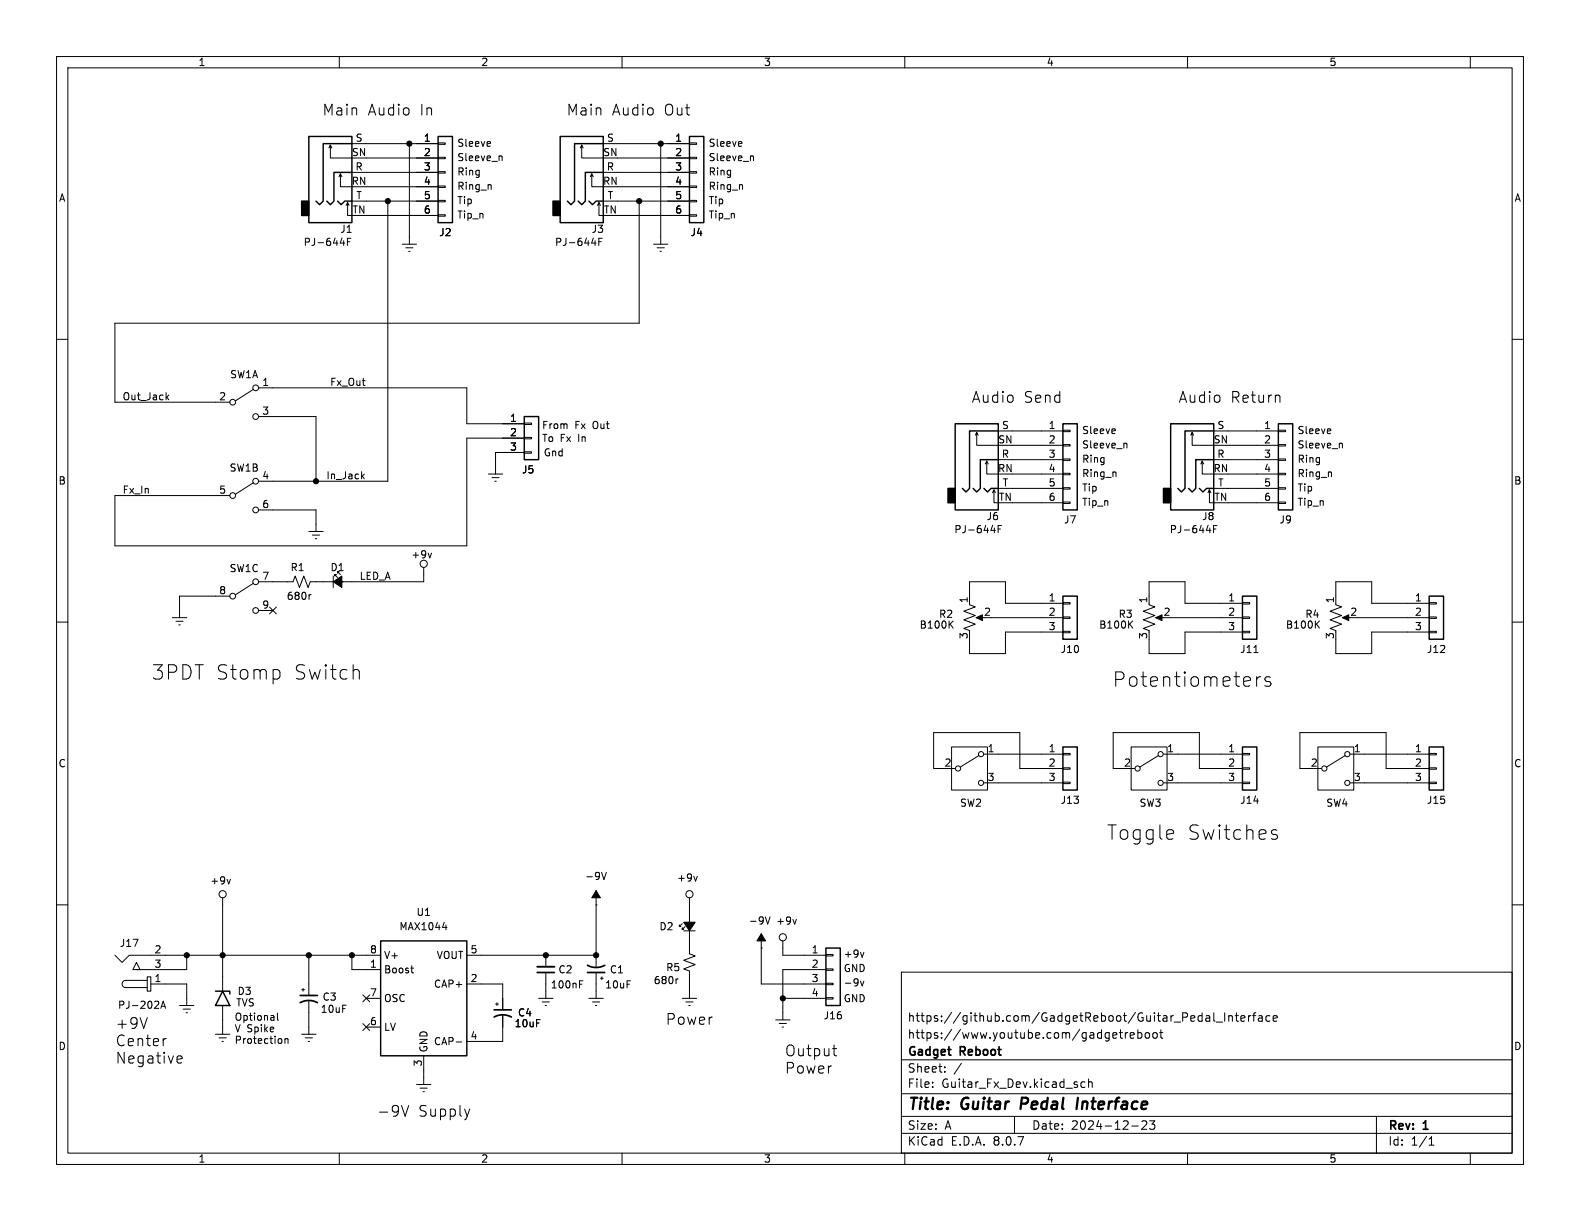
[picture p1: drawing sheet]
<svg xmlns="http://www.w3.org/2000/svg" width="279mm" height="216mm" viewBox="0 0 279 216" stroke-linecap="round" stroke-linejoin="round" font-family="sans-serif">
<g fill="none" stroke="#000" stroke-width=".18">
<path d="M10 10h259.4v195.9h-259.4zM12 12h255.4v191.9h-255.4zM60 10v2M110 10v2M160 10v2M210 10v2M260 10v2M58.2 26.2l.2-.5v2.2h3.8M58.4 25.7l.3 .5M59.9 31.2l.3-.5v2.3h2M60.2 30.7l.3 .5M61.2 36.3l.3-.5v2.3h.7"/>
<path d="M61.5 35.8l.2 .5M62.2 30.5h15.3M62.2 25.4h15.3M62.2 35.6h15.3M64.8 27.9h12.7M64.8 33h12.7M64.8 38.1h12.7M68.6 35.6v49.5h-22.9M72.4 25.4v17.8M77.5 38h1.2v.2h-1.2zM77.5 35.4h1.2v.3h-1.2zM77.5 32.9h1.2v.2h-1.2z"/>
<path d="M77.5 30.4h1.2v.2h-1.2zM77.5 27.8h1.2v.3h-1.2zM77.5 25.3h1.2v.2h-1.2zM86.7 25.1v.2l-.6 .2M88.6 27.6l.2 .2v.6M102.6 26.2l.3-.5v2.2h3.8M102.9 25.7l.2 .5M104.4 31.2l.2-.5v2.3h2.1M104.6 30.7l.3 .5M105.7 36.3l.2-.5v2.3h.8M105.9 35.8l.3 .5M106.7 30.5h15.2"/>
<path d="M106.7 25.4h15.2M106.7 35.6h15.2M109.2 27.9h12.7M109.2 33h12.7M109.2 38.1h12.7M113 35.6v21.6h-92.7v13.9h20.3M116.8 25.4v17.8M121.9 38h1.3v.2h-1.3zM121.9 35.4h1.3v.3h-1.3zM121.9 32.9h1.3v.2h-1.3zM121.9 30.4h1.3v.2h-1.3zM121.9 27.8h1.3v.3h-1.3z"/>
<path d="M121.9 25.3h1.3v.2h-1.3zM131.1 25.1l.1 .2-.6 .2M133.1 27.6l.1 .2v.6M60.2 43h.8M61.4 42.7h.5M62 42.1h-.6v1.3M71.1 43.2h2.6M71.8 43.8h1.2M72.3 44.5h.2M104.6 43h.8M105.9 42.7h.4M106.5 42.1h-.6v1.3"/>
<path d="M115.6 43.2h2.5M116.2 43.8h1.3M116.7 44.5h.3M10 60h2M29.5 70.2l.4 .5M29.9 69.8l-.5 .5M44.8 68.8l-3.1 2.1M45.7 68.6h36.8v6.3h10.2M45.7 73.7h10.2v11.4M92.7 79.9h1.3v.2h-1.3zM92.7 77.3h1.3v.3h-1.3zM92.7 74.8h1.3v.3h-1.3z"/>
<path d="M92.7 77.5h-10.2v19h-62.2v-8.9h20.3M172.5 77l.2-.5v2.2h3.8M172.7 76.5l.3 .5M176.5 76.2h11.5M179.1 78.7h8.9M188 78.6h1.2v.3h-1.2zM188 76.1h1.2v.2h-1.2zM197.2 75.9v.2l-.6 .2M199.1 78.4l.2 .2v.6M210.6 77l.2-.5v2.2h3.8M210.8 76.5l.3 .5M214.6 76.2h11.5"/>
<path d="M217.2 78.7h8.9M226.1 78.6h1.2v.3h-1.2zM226.1 76.1h1.2v.2h-1.2zM226.1 69.9l.2 .2v1M235.3 75.9v.2l-.6 .2M237.2 78.4l.2 .2v.6M267.4 60h2M44.8 85.3l-3.1 2.1M45.7 90.2h10.2v3.8M54.6 94h2.5M55.2 94.6h1.3M55.8 95.3h.2"/>
<path d="M64.1 84.2l.3 .5M64.4 83.8l-.5 .5M76.3 97.8l-.3 .8M86.4 83.8h2.5M87 84.5h1.3M87.5 85.1h.3M92.7 80h-5.1v3.8M174.2 82l.3-.5v2.3h2M174.5 81.5l.3 .5M175.2 93.8h.8M175.5 87.1l.3-.5v2.3h.7M175.8 86.6l.2 .5"/>
<path d="M176.5 93.5h.4M176.5 81.3h11.5M176.5 86.4h11.5M177.1 92.9h-.6v1.3M179.1 83.8h8.9M179.1 88.9h8.9M188 88.8h1.2v.2h-1.2zM188 86.2h1.2v.3h-1.2zM188 83.7h1.2v.2h-1.2zM188 81.2h1.2v.2h-1.2zM212.3 82l.3-.5v2.3h2M212.6 81.5l.3 .5"/>
<path d="M213.3 93.8h.8M213.6 87.1l.3-.5v2.3h.7M213.9 86.6l.2 .5M214.6 93.5h.4M214.6 81.3h11.5M214.6 86.4h11.5M215.2 92.9h-.6v1.3M217.2 83.8h8.9M217.2 88.9h8.9M226.1 88.8h1.2v.2h-1.2zM226.1 86.2h1.2v.3h-1.2zM226.1 83.7h1.2v.2h-1.2z"/>
<path d="M226.1 81.2h1.2v.2h-1.2zM10 110h2M30.5 109.2h2.5M31.1 109.9h1.3M31.6 110.5h.3M40.6 105.4h-8.9v3.8M44.8 103.1l-3.1 2.1M45.7 108h2.6M47.7 107.3l1.2 1.3M48.9 107.3l-1.2 1.3M49.3 118.5l.2 .4v.7l-.2 .4M55 105.1l-.2 .1"/>
<path d="M58.9 101.9v2M59.2 101.9v-.3h.2h-.2l.5 .5M62.8 118.4l.6 .1 .1 .3v1.3M74.9 100.3v2.6h-20l-.4 1-.8-2-.7 2-.8-2-.4 1h-6.1M168 110.3l.6 .8M168.6 109.8l-.8 .7M171.4 106.9l1.1 .4-2.1 .8 2.1 .7-2.1 .8 2.1 .8-2.1 .7 1 .4v.3M171.4 106.7v-3.8h6.4v3.8h10.2M173 109.2h1M175.3 109.2h12.7M188 111.6h1.2v.3h-1.2zM188 109.1h1.2v.2h-1.2z"/>
<path d="M188 106.6h1.2v.2h-1.2zM188 111.8h-10.2v3.8h-6.4v-2.6M199.8 110.3l.5 .8M200.3 109.8l-.7 .7M203.2 106.9l1 .4-2 .8 2 .7-2 .8 2 .8-2 .7 1 .4v.3M203.2 106.7v-3.8h6.3v3.8h10.2M204.7 109.2h1M207 109.2h12.7M219.7 111.6h1.3v.3h-1.3zM219.7 109.1h1.3v.2h-1.3zM219.7 106.6h1.3v.2h-1.3zM219.7 111.8h-10.2v3.8h-6.3v-2.6"/>
<path d="M221.7 115.4h.8M222.2 119.7v1.7M222.9 119.7a.65 .65 0 0 0-.7 .4M224.6 119.8l-.6-.1-.3 .3 .1 .4 .8 .2 .2 .3-.2 .3-.2 .2-.7-.2M232.8 110.3l.5 .8M233.3 109.8l-.7 .7M236.2 106.9l1 .4-2 .8 2 .7-2 .8 2 .8-2 .7 1 .4v.3M236.2 106.7v-3.8h6.4v3.8h10.1M237.7 109.2h1.1M240 109.2h12.7M252.7 111.6h1.3v.3h-1.3zM252.7 109.1h1.3v.2h-1.3z"/>
<path d="M252.7 106.6h1.3v.2h-1.3zM252.7 111.8h-10.1v3.8h-6.4v-2.6M267.4 110h2M168.3 132.1h6.3v7.6h-6.3zM168.9 135.9h-3.8v-6.4h15.2v6.4h7.7M173.1 133.6l-3.3 2M174 133.4h14M174 138.4h14M188 138.3h1.2v.3h-1.2zM188 135.8h1.2v.2h-1.2zM188 133.2h1.2v.3h-1.2zM200 132.1h6.4v7.6h-6.4z"/>
<path d="M200.7 135.9h-3.9v-6.4h15.3v6.4h7.6M204.9 133.6l-3.4 2M205.7 133.4h14M205.7 138.4h14M219.7 138.3h1.3v.3h-1.3zM219.7 135.8h1.3v.2h-1.3zM219.7 133.2h1.3v.3h-1.3zM233 132.1h6.4v7.6h-6.4zM233.7 135.9h-3.8v-6.4h15.2v6.4h7.6M237.9 133.6l-3.3 2M238.8 133.4h13.9M238.8 138.4h13.9"/>
<path d="M252.7 138.3h1.3v.3h-1.3zM252.7 135.8h1.3v.2h-1.3zM252.7 133.2h1.3v.3h-1.3zM39.4 158.8v16.5M40.8 155.5l-.4 .8M105.4 157.5v13.4M106.4 154.2l.4 1.3 .4-1.3M121.9 158.8v9.9l1 .3-2 .8 2 .8-2 .7 1 .4v4.8M123.3 154.9l-.3 .9M207.4 146.8l.1 .5-1.2 .3M225 147.4l.8 .3 .1 .3-.3 .4-.8-.1M225 146.8l.2-.1 .6 .1"/>
<path d="M10 160h2M20.3 168.9l1.3 1.3 1.3-1.3h44.4M24.1 170.2l.7 1.3h-1.3zM26 172.7h.7v2.6h-.7zM26 173.4h-3.8a.63 .63 0 0 0-.6 .6 .63 .63 0 0 0 .6 .6h3.8M26 179.9l-.6 1.9M26.7 174h6.3v3.8M28.4 178.3l.5-1.3 .4 1.3M28.6 177.9h.6M31.7 177.8h2.6M32.4 178.4h1.3M32.9 179.1h.2"/>
<path d="M33 168.9v2.6h-8.9M39.4 177.8v5.1M49.1 179.1v1.1l.1 .2M53.3 175h.5M53.6 174.8v.5M54.6 168.9v7.1M54.6 177v5.9M62.2 168.9v2.6h5.1M64.2 175.9l1.2 1.2M64.8 176.5h2.5M65.4 175.9l-1.2 1.2M72.6 171.2h.5"/>
<path d="M72.9 172h.2M78.3 164h.7M82.5 174h6.4v4.6M82.5 168.9h22.9M87.6 177.5h.5M87.9 177.3v.5M88.9 179.6v4.6h-6.4M95.2 176.5h2.6M95.9 177.2h1.3M96.4 177.8h.2M96.5 168.9v2M96.5 172v4.5"/>
<path d="M102.5 174h.4M102.5 173.4h.6M104.1 176.5h2.6M104.8 177.2h1.2M105.3 177.8h.2M105.4 160h.1M105.4 172v4.5M106.2 173h.5M106.4 172.7v.5M119.9 173.1h-.2M120.6 163.3l-.5 .5v-.2v.2h.3M120.6 176.5h2.6"/>
<path d="M120.9 164.6h2M121.2 163.8l-.6 .5v-.2v.2h.3M121.3 177.2h1.3M121.8 177.8h.2M134.6 167.6h.1M134.6 165.1v8.9h11.4M135.3 162.1l.5 1.3 .4-1.3M138.4 166.4v2.5h7.6M138.4 176.5h7.6M140.8 162.6l-.3 .8M146 176.4h1.3v.3h-1.3zM146 173.9h1.3v.2h-1.3z"/>
<path d="M146 171.3h1.3v.3h-1.3zM146 168.8h1.3v.2h-1.3zM146 171.5h-7.6v8.8M152.2 173.5l.3 .8 .3-.8M152.8 168.4l-.3 .9M159.4 171.9h108v32h-108zM213.7 179.6l.2 .2v.8M213.9 179.9l-.5 .1M214.6 179.1v1.3l.3 .2M216.6 179.1v1.5M217.3 179.6v1M217.3 179.7l.2-.1 .4 .1v.9"/>
<path d="M218.4 179.6h.6M218.6 179.1v1.3l.4 .2M220.8 179.6v1M221.2 179.6l-.3 .1-.1 .2M221.5 179.6h.6M222.1 179.1l-.4 .2v1.3M222.6 179.7h.5l.1 .9M223.2 179.9l-.5 .1a.29 .29 0 0 0-.2 .3 .29 .29 0 0 0 .2 .3l.5-.1M224.6 179.7l-.5-.1-.2 .3v.4l.1 .2h.6M267.4 160h2M29.4 183.6l-.4 .1M31.6 186.7l.5 .1 .1 .4-.9 .1"/>
<path d="M32.1 187.9l-.5 .1M38.1 182.9h2.5M38.7 183.5h1.3M39.2 184.2h.3M50.4 183.7v.8M50.4 183.8l.2-.1h.3v.8M53.3 182.9h2.6M54 183.5h1.2M54.5 184.2h.2M64.2 181l1.2 1.2M64.8 181.6h2.5M65.4 181l-1.2 1.2"/>
<path d="M71 195.5l.6 1.9 .7-1.9M73.7 191.8h2.5M74.3 192.4h1.3M74.8 193h.3M74.9 186.7v5.1M80.7 184.2h.9M83.1 196.1l-.5 1.3M137.2 180.3h2.5M137.8 181h1.3M138.3 181.6h.3M147.2 185.4h.7M147.5 186.4l.1 .2 .3 .1"/>
<path d="M159.4 197.4h108M159.4 193.4h108M159.4 187.4h108M164.9 192.1v.2M164.9 191.4v.1M167.1 189.4v.2M167.1 188.7v.1M170 188l-1.3 1.9M179.4 197.4v3M191.9 191.4l-.5-.1-.3 .3v.4l.2 .2h.6M192.5 191.4l.2-.1 .4 .1v.9M192.5 190.8v1.5"/>
<path d="M197.3 182.6l.2 .3-.7 .2M197.4 183.5l-.1 .1M197.9 182.6h.6M198.1 182.1v1.3l.4 .2M199 182.6v1M199.4 182.6l-.3 .1-.1 .2M199.9 183.1l.7-.2-.1-.2-.4-.1-.2 .2v.7h.6M200.1 199.1h1.2M201.2 182.7l.4-.1 .3 .3v.4l-.1 .2h-.6M201.2 182.1v1.5M201.9 198.3l.6-.1 .2 .1 .1 .3-.9 1.1h.9M202.6 182.7l.2-.1 .4 .1 .1 .6-.2 .2-.3 .1-.2-.2z"/>
<path d="M203.3 198.2h.9l-.5 .6 .4 .1v.6l-.2 .2h-.4l-.2-.2M204 182.7l.4-.1 .2 .3v.4l-.2 .3-.4-.1-.1-.2v-.4zM205.1 182.6h.5M205.3 182.1v1.3l.3 .2M213.9 180.5l-.5 .1M215.1 180.7h1.1M219.4 180.1l.7-.2v-.2l-.5-.1-.2 .2 .1 .7h.6M225.1 180.1l.8-.2-.1-.2-.4-.1-.3 .2 .1 .7h.6M243.4 197.4v6.5M60 203.9v2M110 203.9v2M159.4 200.4h108"/>
<path d="M160 203.9v2M210 203.9v2M252.7 202.5h.9M252.7 201.4l.4-.4v1.5M260 203.9v2"/>
<circle cx="41.1" cy="71.1" r=".51"/>
<circle cx="45.2" cy="73.7" r=".51"/>
<circle cx="45.2" cy="68.6" r=".51"/>
<circle cx="41.1" cy="87.6" r=".51"/>
<circle cx="45.2" cy="85.1" r=".51"/>
<circle cx="45.2" cy="90.2" r=".51"/>
<circle cx="74.9" cy="99.7" r=".63"/>
<circle cx="41.1" cy="105.4" r=".51"/>
<circle cx="45.2" cy="108" r=".51"/>
<circle cx="45.2" cy="102.9" r=".51"/>
<circle cx="169.4" cy="135.9" r=".46"/>
<circle cx="173.5" cy="138.4" r=".46"/>
<circle cx="173.5" cy="133.4" r=".46"/>
<circle cx="201.2" cy="135.9" r=".46"/>
<circle cx="205.2" cy="133.4" r=".46"/>
<circle cx="205.2" cy="138.4" r=".46"/>
<circle cx="234.2" cy="135.9" r=".46"/>
<circle cx="238.3" cy="133.4" r=".46"/>
<circle cx="238.3" cy="138.4" r=".46"/>
<circle cx="39.4" cy="158.1" r=".63"/>
<circle cx="121.9" cy="158.1" r=".63"/>
<circle cx="138.4" cy="165.7" r=".63"/>
</g>
<path d="M180.7 194.1l-.2 2M190.6 194.1l-.2 2" fill="none" stroke="#000" stroke-width=".4"/>
<path d="M95 170.9h3" fill="none" stroke="#000" stroke-width=".33"/>
<path d="M53.1 177.3a3.2 3.2 0 0 1 3 0M53.1 176h3M87.4 179.8a3.2 3.2 0 0 1 3 0M87.4 178.6h3M95 172h3M103.9 170.7a3.2 3.2 0 0 0 3 0M103.9 172h3" fill="none" stroke="#000" stroke-width=".3"/>
<g fill="none" stroke="#000" stroke-width=".25">
<path d="M54.6 24.1h7.6v15.3h-7.6zM59.7 35.6l.6 .6 .7-.6h1.2M62.2 30.5h-3.1v5.1l-.7 .6-.6-.6M62.2 25.4h-5.1v10.2l-.6 .6-.6-.6M77.5 24.1h2.5v15.3h-2.5zM99.1 24.1h7.6v15.3h-7.6zM104.1 35.6l.7 .6 .6-.6h1.3M106.7 30.5h-3.2v5.1l-.6 .6-.7-.6M106.7 25.4h-5.1v10.2l-.6 .6-.7-.6M121.9 24.1h2.6v15.3h-2.6zM92.7 73.7h2.5v7.6h-2.5zM168.9 74.9h7.6v15.3h-7.6z"/>
<path d="M176.5 76.2h-5.1v10.2l-.6 .6-.6-.6M188 74.9h2.5v15.3h-2.5zM207 74.9h7.6v15.3h-7.6zM214.6 76.2h-5.1v10.2l-.6 .6-.6-.6M226.1 74.9h2.5v15.3h-2.5zM174 86.4l.6 .6 .7-.6h1.2M176.5 81.3h-3.1v5.1l-.7 .6-.6-.6M212.1 86.4l.6 .6 .7-.6h1.2M214.6 81.3h-3.1v5.1l-.7 .6-.6-.6M188 105.4h2.5v7.6h-2.5zM219.7 105.4h2.5v7.6h-2.5zM252.7 105.4h2.6v7.6h-2.6z"/>
<path d="M188 132.1h2.5v7.6h-2.5zM219.7 132.1h2.5v7.6h-2.5zM252.7 132.1h2.6v7.6h-2.6zM38.1 175.3h2.5v.5M39.4 175.3l1.2 2.5h-2.5zM67.3 166.4h15.2v20.3h-15.2zM146 167.6h2.6v10.2h-2.6z"/>
</g>
<path d="M53.3 35.6h1.3v2.5h-1.3zM97.8 35.6h1.3v2.5h-1.3zM167.6 86.4h1.3v2.5h-1.3zM205.7 86.4h1.3v2.5h-1.3z" fill="#000" stroke="#000" stroke-width=".25"/>
<g fill="#000" stroke="#000" stroke-width=".18">
<path d="M58.9 102.9l1.6-1v2zM172.6 109.2l1.1-.5v1zM204.3 109.2l1.2-.5v1zM237.4 109.2l1.1-.5v1zM105.4 157.5l.8 1.3h-1.6zM120.9 163.1h2l-1 1.5zM134.6 165.1l.8 1.3h-1.5z"/>
<circle cx="68.6" cy="35.6" r=".46"/>
<circle cx="72.4" cy="25.4" r=".46"/>
<circle cx="113" cy="35.6" r=".46"/>
<circle cx="116.8" cy="25.4" r=".46"/>
<circle cx="55.9" cy="85.1" r=".46"/>
<circle cx="33" cy="168.9" r=".46"/>
<circle cx="39.4" cy="168.9" r=".46"/>
<circle cx="54.6" cy="168.9" r=".46"/>
<circle cx="62.2" cy="168.9" r=".46"/>
<circle cx="96.5" cy="168.9" r=".46"/>
<circle cx="105.4" cy="168.9" r=".46"/>
<circle cx="138.4" cy="176.5" r=".46"/>
</g>
<g font-size="3.5">
<text x="26.7" y="120.4">3PDT Stomp</text>
<text x="51.7" y="120.4">Switch</text>
<text x="196.6" y="121.7">Potentiometers</text>
<text x="195.6" y="148.7">Toggle</text>
<text x="209.8" y="148.7">Switches</text>
</g>
<g font-size="2.8">
<text x="160.4" y="196.8">Title:</text>
<text x="170.1" y="196.8">Guitar</text>
<text x="181.3" y="196.8">Pedal</text>
<text x="192" y="196.8">Interface</text>
</g>
<g font-size="2.7">
<text x="56.9" y="20.6">Main</text>
<text x="65" y="20.6">Audio</text>
<text x="74.2" y="20.6">In</text>
<text x="100.1" y="20.6">Main</text>
<text x="108.1" y="20.6">Audio</text>
<text x="117.4" y="20.6">Out</text>
<text x="171.7" y="71.4">Audio</text>
<text x="180.9" y="71.4">Send</text>
<text x="208.3" y="71.4">Audio</text>
<text x="217.5" y="71.4">Return</text>
<text x="20.3" y="182.1">+9V</text>
<text x="20.3" y="185.2">Center</text>
<text x="117.6" y="181.4">Power</text>
<text x="20.3" y="188.2">Negative</text>
<text x="138.7" y="186.9">Output</text>
<text x="138.7" y="190">Power</text>
<text x="66.5" y="197.6">-9V</text>
<text x="73.9" y="197.6">Supply</text>
</g>
<g font-size="2.1">
<text x="160.4" y="183.9">https://www.youtube.com/gadgetreboot</text>
<text x="160.4" y="180.9">https://github.com/GadgetReboot/Guitar_Pedal_Interface</text>
<text x="160.4" y="189.9">Sheet:</text>
<text x="160.4" y="187.1">Gadget</text>
<text x="169.9" y="187.1">Reboot</text>
<text x="160.4" y="192.6">File:</text>
<text x="166.5" y="192.6">Guitar_Fx_Dev.kicad_sch</text>
<text x="160.4" y="202.8">KiCad</text>
<text x="160.4" y="200">Size:</text>
<text x="167.1" y="200">A</text>
<text x="168.1" y="202.8">E.D.A.</text>
<text x="175.7" y="202.8">8.0.7</text>
<text x="182.4" y="200">Date:</text>
<text x="189.4" y="200">2024-12-23</text>
<text x="245.4" y="200.2">Rev:</text>
<text x="245.4" y="202.8">Id:</text>
<text x="249.5" y="202.8">1/1</text>
<text x="251.8" y="200.2">1</text>
</g>
<g font-size="1.8">
<text x="35" y="11.9">1</text>
<text x="85" y="11.9">2</text>
<text x="135" y="11.9">3</text>
<text x="185" y="11.9">4</text>
<text x="235" y="11.9">5</text>
<text x="62.1" y="27.7">SN</text>
<text x="62.8" y="25.1">S</text>
<text x="74.9" y="25.1">1</text>
<text x="74.9" y="27.7">2</text>
<text x="80.8" y="28.6">Sleeve_n</text>
<text x="80.8" y="26">Sleeve</text>
<text x="106.6" y="27.7">SN</text>
<text x="107.2" y="25.1">S</text>
<text x="119.3" y="25.1">1</text>
<text x="119.3" y="27.7">2</text>
<text x="125.2" y="28.6">Sleeve_n</text>
<text x="125.2" y="26">Sleeve</text>
<text x="10.3" y="35.9">A</text>
<text x="62.1" y="32.8">RN</text>
<text x="62.8" y="30.2">R</text>
<text x="62.9" y="35.3">T</text>
<text x="74.9" y="30.2">3</text>
<text x="74.9" y="32.8">4</text>
<text x="74.9" y="35.3">5</text>
<text x="80.8" y="31.1">Ring</text>
<text x="80.8" y="33.7">Ring_n</text>
<text x="106.5" y="32.8">RN</text>
<text x="107.2" y="30.2">R</text>
<text x="107.4" y="35.3">T</text>
<text x="119.3" y="30.2">3</text>
<text x="119.3" y="32.8">4</text>
<text x="119.3" y="35.3">5</text>
<text x="125.2" y="31.1">Ring</text>
<text x="125.2" y="33.7">Ring_n</text>
<text x="267.7" y="35.9">A</text>
<text x="60.1" y="41.4">J1</text>
<text x="62.2" y="37.8">TN</text>
<text x="74.9" y="37.8">6</text>
<text x="77.6" y="42">J2</text>
<text x="80.8" y="36.2">Tip</text>
<text x="80.8" y="38.7">Tip_n</text>
<text x="104.5" y="41.4">J3</text>
<text x="106.7" y="37.8">TN</text>
<text x="119.3" y="37.8">6</text>
<text x="122" y="42">J4</text>
<text x="125.2" y="36.2">Tip</text>
<text x="125.2" y="38.7">Tip_n</text>
<text x="53.6" y="43.7">PJ-644F</text>
<text x="98" y="43.7">PJ-644F</text>
<text x="21.6" y="70.9">Out_Jack</text>
<text x="38.7" y="70.9">2</text>
<text x="40.6" y="67.1">SW1A</text>
<text x="46.3" y="68.3">1</text>
<text x="58.3" y="68.3">Fx_Out</text>
<text x="46.3" y="73.4">3</text>
<text x="90.1" y="74.7">1</text>
<text x="90.1" y="77.2">2</text>
<text x="95.8" y="76">From</text>
<text x="101.6" y="76">Fx</text>
<text x="104.9" y="76">Out</text>
<text x="177.1" y="75.9">S</text>
<text x="185.3" y="75.9">1</text>
<text x="191.3" y="76.8">Sleeve</text>
<text x="215.2" y="75.9">S</text>
<text x="223.4" y="75.9">1</text>
<text x="229.4" y="76.8">Sleeve</text>
<text x="40.5" y="83.6">SW1B</text>
<text x="90.1" y="79.8">3</text>
<text x="92.2" y="83.9">J5</text>
<text x="95.8" y="78.2">To Fx</text>
<text x="96.1" y="80.8">Gnd</text>
<text x="102.3" y="78.2">In</text>
<text x="176.4" y="83.6">RN</text>
<text x="176.4" y="78.5">SN</text>
<text x="177.1" y="81">R</text>
<text x="185.3" y="78.5">2</text>
<text x="185.3" y="81">3</text>
<text x="185.3" y="83.6">4</text>
<text x="191.3" y="81.9">Ring</text>
<text x="191.3" y="79.4">Sleeve_n</text>
<text x="214.5" y="83.6">RN</text>
<text x="214.5" y="78.5">SN</text>
<text x="215.2" y="81">R</text>
<text x="223.4" y="78.5">2</text>
<text x="223.4" y="81">3</text>
<text x="223.4" y="83.6">4</text>
<text x="229.4" y="79.4">Sleeve_n</text>
<text x="229.4" y="81.9">Ring</text>
<text x="10.3" y="85.9">B</text>
<text x="21.6" y="87.4">Fx_In</text>
<text x="38.7" y="87.4">5</text>
<text x="46.3" y="84.8">4</text>
<text x="46.3" y="89.9">6</text>
<text x="57.6" y="84.8">In_Jack</text>
<text x="176.5" y="88.6">TN</text>
<text x="177.2" y="86.1">T</text>
<text x="185.3" y="86.1">5</text>
<text x="185.3" y="88.6">6</text>
<text x="191.3" y="89.5">Tip_n</text>
<text x="191.3" y="84.5">Ring_n</text>
<text x="191.3" y="87">Tip</text>
<text x="214.6" y="88.6">TN</text>
<text x="215.3" y="86.1">T</text>
<text x="223.4" y="86.1">5</text>
<text x="223.4" y="88.6">6</text>
<text x="229.4" y="84.5">Ring_n</text>
<text x="229.4" y="89.5">Tip_n</text>
<text x="229.4" y="87">Tip</text>
<text x="267.7" y="85.9">B</text>
<text x="168.7" y="94.5">PJ-644F</text>
<text x="174.4" y="92.2">J6</text>
<text x="188.1" y="92.8">J7</text>
<text x="206.8" y="94.5">PJ-644F</text>
<text x="212.5" y="92.2">J8</text>
<text x="226.2" y="92.8">J9</text>
<text x="40.5" y="101.4">SW1C</text>
<text x="51.3" y="101.2">R1</text>
<text x="58.3" y="101.2">D1</text>
<text x="72.6" y="98.8">+9v</text>
<text x="38.7" y="105.2">8</text>
<text x="46.3" y="102.6">7</text>
<text x="46.3" y="107.7">9</text>
<text x="50.6" y="106.3">680r</text>
<text x="63.5" y="102.6">LED_A</text>
<text x="171.2" y="106.8" transform="rotate(-90 171.2 106.8)">1</text>
<text x="185.3" y="106.4">1</text>
<text x="202.9" y="106.8" transform="rotate(-90 202.9 106.8)">1</text>
<text x="217.1" y="106.4">1</text>
<text x="236" y="106.8" transform="rotate(-90 236 106.8)">1</text>
<text x="250.1" y="106.4">1</text>
<text x="162.5" y="111.4">B100K</text>
<text x="166" y="109.4">R2</text>
<text x="171.2" y="113.1" transform="rotate(-90 171.2 113.1)">3</text>
<text x="173.9" y="109">2</text>
<text x="185.3" y="109">2</text>
<text x="185.3" y="111.5">3</text>
<text x="194.3" y="111.4">B100K</text>
<text x="197.7" y="109.4">R3</text>
<text x="202.9" y="113.1" transform="rotate(-90 202.9 113.1)">3</text>
<text x="205.7" y="109">2</text>
<text x="217.1" y="109">2</text>
<text x="217.1" y="111.5">3</text>
<text x="227.3" y="111.4">B100K</text>
<text x="230.7" y="109.4">R4</text>
<text x="236" y="113.1" transform="rotate(-90 236 113.1)">3</text>
<text x="238.7" y="109">2</text>
<text x="250.1" y="109">2</text>
<text x="250.1" y="111.5">3</text>
<text x="187.5" y="115.7">J10</text>
<text x="219.2" y="115.7">J11</text>
<text x="252.2" y="115.7">J12</text>
<text x="10.3" y="135.9">C</text>
<text x="166.9" y="135.6">2</text>
<text x="174.6" y="133.1">1</text>
<text x="185.3" y="133.1">1</text>
<text x="185.3" y="135.6">2</text>
<text x="198.7" y="135.6">2</text>
<text x="206.3" y="133.1">1</text>
<text x="217.1" y="133.1">1</text>
<text x="217.1" y="135.6">2</text>
<text x="231.7" y="135.6">2</text>
<text x="239.3" y="133.1">1</text>
<text x="250.1" y="133.1">1</text>
<text x="250.1" y="135.6">2</text>
<text x="267.7" y="135.9">C</text>
<text x="169.7" y="142.8">SW2</text>
<text x="174.6" y="138.2">3</text>
<text x="185.3" y="138.2">3</text>
<text x="187.5" y="142.3">J13</text>
<text x="201.4" y="142.8">SW3</text>
<text x="206.3" y="138.2">3</text>
<text x="217.1" y="138.2">3</text>
<text x="219.2" y="142.3">J14</text>
<text x="234.4" y="142.8">SW4</text>
<text x="239.3" y="138.2">3</text>
<text x="250.1" y="138.2">3</text>
<text x="252.2" y="142.3">J15</text>
<text x="103.4" y="155.8">-9V</text>
<text x="119.6" y="156">+9v</text>
<text x="37.1" y="156.5">+9v</text>
<text x="21.1" y="167.6">J17</text>
<text x="70.5" y="164.7">MAX1044</text>
<text x="73.6" y="162.2">U1</text>
<text x="116.5" y="164.7">D2</text>
<text x="132.3" y="163.7">-9V</text>
<text x="137.2" y="163.6">+9v</text>
<text x="27.2" y="173.7">1</text>
<text x="27.2" y="168.7">2</text>
<text x="27.2" y="171.2">3</text>
<text x="65.3" y="171.2">1</text>
<text x="65.3" y="168.7">8</text>
<text x="67.8" y="172.3">Boost</text>
<text x="67.8" y="169.8">V+</text>
<text x="77.1" y="169.8">VOUT</text>
<text x="83.1" y="173.7">2</text>
<text x="83.1" y="168.7">5</text>
<text x="98.7" y="172.3">C2</text>
<text x="107.8" y="172.3">C1</text>
<text x="117.7" y="171.9">R5</text>
<text x="143.4" y="168.7">1</text>
<text x="143.4" y="171.2">2</text>
<text x="143.4" y="173.7">3</text>
<text x="149.1" y="172">GND</text>
<text x="149.1" y="169.4">+9v</text>
<text x="20.8" y="178.6">PJ-202A</text>
<text x="41.7" y="178.2">TVS</text>
<text x="41.9" y="176.1">D3</text>
<text x="56.6" y="179.3">10uF</text>
<text x="57" y="177.1">C3</text>
<text x="65.3" y="176.3">7</text>
<text x="67.8" y="177.4">OSC</text>
<text x="76.6" y="174.9">CAP+</text>
<text x="91.5" y="179.9">C4</text>
<text x="97.3" y="175">100nF</text>
<text x="106.9" y="175">10uF</text>
<text x="115.5" y="174.2">680r</text>
<text x="143.4" y="176.3">4</text>
<text x="149.1" y="177.3">GND</text>
<text x="149.1" y="174.5">-9v</text>
<text x="10.3" y="185.9">D</text>
<text x="41.4" y="180.6">Optional</text>
<text x="41.4" y="182.6">V Spike</text>
<text x="41.4" y="184.7">Protection</text>
<text x="65.3" y="181.4">6</text>
<text x="67.8" y="182.5">LV</text>
<text x="76.6" y="185">CAP-</text>
<text x="83.1" y="183.9">4</text>
<text x="90.9" y="181.8">10uF</text>
<text x="145.6" y="180.4">J16</text>
<text x="267.7" y="185.9">D</text>
<text x="74.7" y="188.7" transform="rotate(-90 74.7 188.7)">3</text>
<text x="75.8" y="186.2" transform="rotate(-90 75.8 186.2)">GND</text>
<text x="35" y="205.8">1</text>
<text x="85" y="205.8">2</text>
<text x="135" y="205.8">3</text>
<text x="185" y="205.8">4</text>
<text x="235" y="205.8">5</text>
</g>
</svg>
